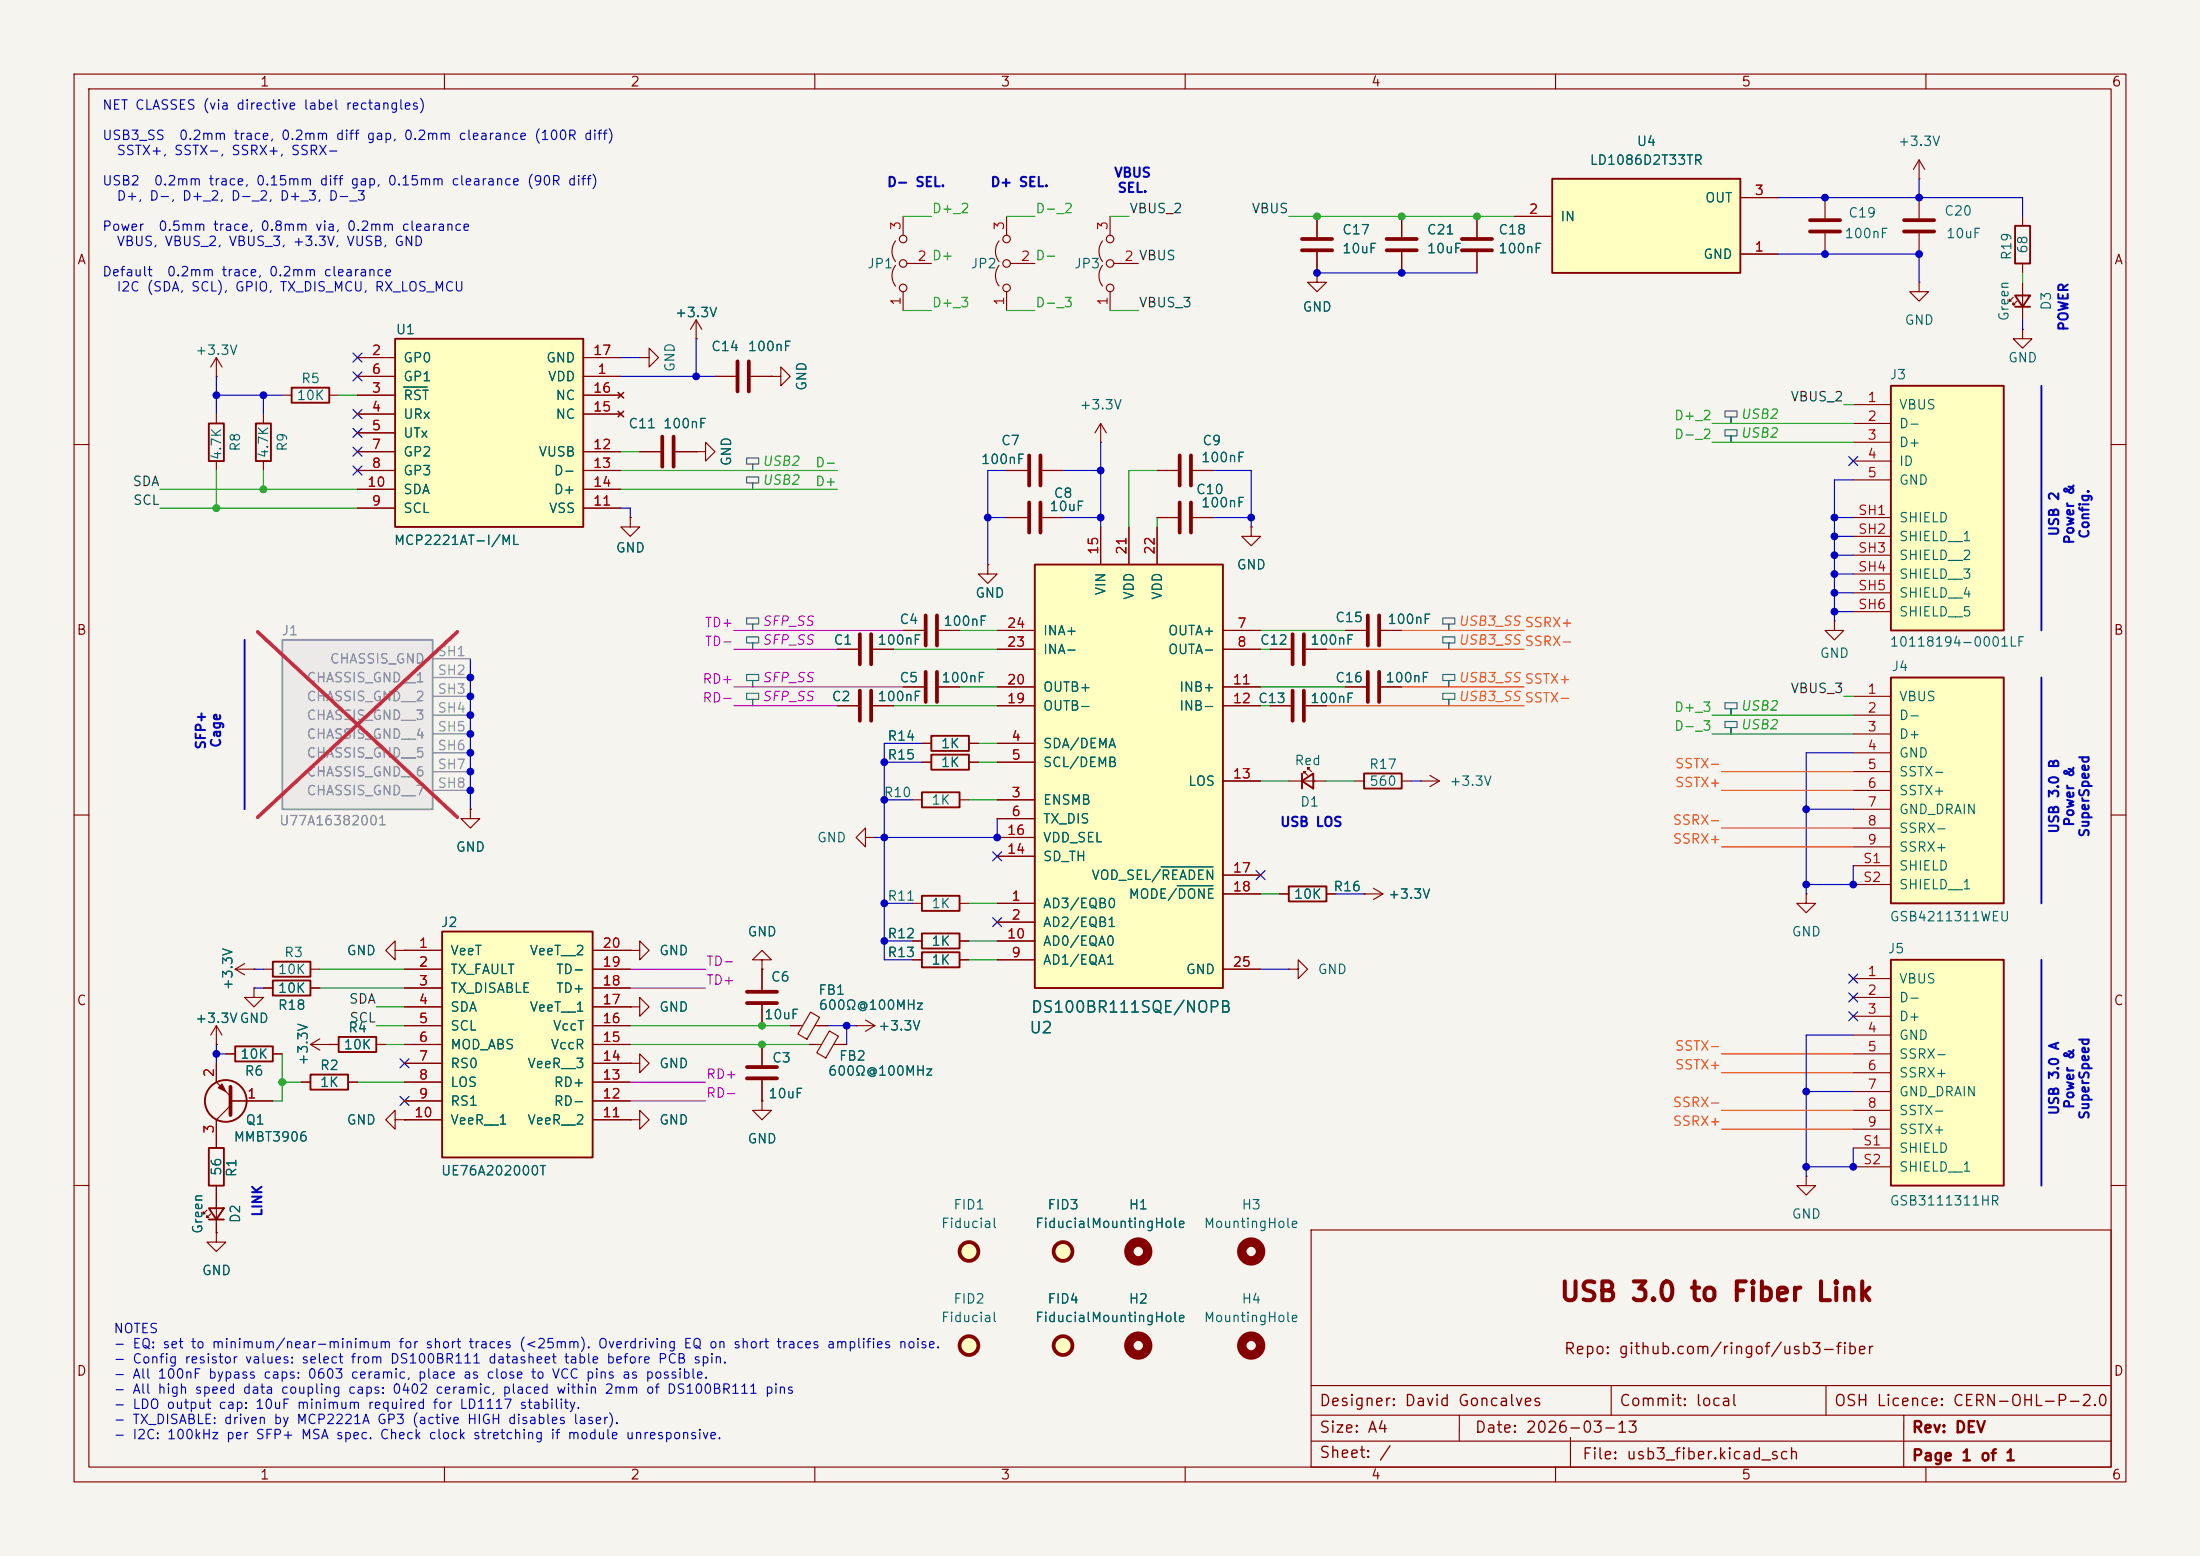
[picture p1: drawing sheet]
<svg xmlns="http://www.w3.org/2000/svg" width="297mm" height="210mm" viewBox="0 0 297 210" stroke-linecap="round" stroke-linejoin="round" font-family="sans-serif">
<path d="M0 0h297v210h-297z" fill="#f5f4ef" stroke="#f5f4ef" stroke-width=".14"/>
<g fill="none" stroke="#840000" stroke-width=".15">
<path d="M10 10h277v190h-277zM12 12h273v186h-273zM60 10v2M110 10v2M160 10v2M210 10v2M260 10v2M10 60h2M133.3 76.2v1.3h1.3l-1.3 1.2-1.2-1.2h1.2M133.3 76.2h.1M135.9 69.9h2.8M140.7 69.9h2.8"/>
<path d="M156.2 69.9h2.8M161 69.9h2.8M285 60h2M113 87.6h2.8M113 95.3h2.8M117.9 87.6h2.7M117.9 95.3h2.7M121.9 92.7h2.8M121.9 85.1h2.8M126.7 92.7h2.8M126.7 85.1h2.8M10 110h2"/>
<path d="M285 110h2M102.9 129.5h1.2l-1.2-1.2-1.3 1.2h1.3v1.3M102.9 130.8h.1M102.9 130.8v2.8M102.9 135.6v2.8M123.2 129.5h1.3M123.2 127h1.3M129.5 129.5h1.3M129.5 127h1.3M243.8 158.8v1.2h1.3l-1.3 1.3-1.2-1.3h1.2M243.8 158.8h.1M10 160h2"/>
<path d="M177 166h108v32h-108zM285 160h2M60 198v2M110 198v2M160 198v2M177 194.5h108M177 191h108M177 187h108M197 191v3.5M210 198v2M212 194v4M217.5 187v4"/>
<path d="M246.5 187v4M257 191v7M260 198v2"/>
</g>
<g fill="#ffffc2" stroke="#ffffc2" stroke-width=".14">
<circle cx="143.5" cy="181.6" r="1.27"/>
<circle cx="143.5" cy="168.9" r="1.27"/>
</g>
<g fill="none" stroke="#840000" stroke-width=".51">
<path d="M138.9 67.8v4.1M140.5 67.8v4.1M159.3 67.8v4.1M160.8 67.8v4.1M116.1 85.6v4.1M116.1 93.2v4.1M117.6 85.6v4.1M117.6 93.2v4.1M125 83.1v4M125 90.7v4M126.5 83.1v4M126.5 90.7v4"/>
<path d="M100.8 133.9h4.1M100.8 135.4h4.1"/>
<circle cx="143.5" cy="168.9" r="1.27"/>
<circle cx="143.5" cy="181.6" r="1.27"/>
</g>
<g fill="none" stroke="#840000" stroke-width="1.3">
<circle cx="153.7" cy="168.9" r="1.27"/>
<circle cx="168.9" cy="181.6" r="1.27"/>
</g>
<path d="M124.5 128.5h5v2.1h-5zM124.5 126h5v2h-5z" fill="none" stroke="#840000" stroke-width=".25"/>
<path d="M255.3 129.5h15.2v30.5h-15.2z" fill="#ffffc2"/>
<path d="M125.7 99.3h5.1v2h-5.1zM124.5 106.9h5v2.1h-5zM125.7 101.9h5.1v2h-5.1zM255.3 129.5h15.2v30.5h-15.2z" fill="none" stroke="#840000" stroke-width=".25"/>
<g fill="none" stroke="#840000" stroke-width=".15">
<path d="M123.2 108h1.3M124.5 100.3h1.2M124.5 102.9h1.2M129.5 108h1.3M130.8 100.3h1.3M130.8 102.9h1.3M250.2 132.1h5.1M250.2 134.6h5.1M250.2 137.2h5.1M250.2 139.7h5.1M250.2 142.2h5.1M250.2 144.8h5.1"/>
<path d="M250.2 147.3h5.1M250.2 149.9h5.1M250.2 152.4h5.1M250.2 154.9h5.1M250.2 157.5h5.1"/>
</g>
<g fill="none" stroke="#840000" stroke-width="1.3">
<circle cx="168.9" cy="168.9" r="1.27"/>
<circle cx="153.7" cy="181.6" r="1.27"/>
</g>
<path d="M139.7 76.2h25.4v57.2h-25.4z" fill="#ffffc2"/>
<path d="M272 39.9h2.1l-1.1 1.5zM272 41.4h2.1M139.7 76.2h25.4v57.2h-25.4z" fill="none" stroke="#840000" stroke-width=".25"/>
<g fill="none" stroke="#840000" stroke-width=".15">
<path d="M273 38.1v5.1M271.8 40.1l-.5 .5v-.2v.2h.2M272.3 40.6l-.5 .5v-.2v.2h.2M273 44.5v1.2h1.3l-1.3 1.3-1.2-1.3h1.2M273 44.5h.1M148.6 71.1v5.1M152.4 71.1v5.1M156.2 71.1v5.1M134.6 85.1h5.1M134.6 87.6h5.1M134.6 92.7h5.1M134.6 95.3h5.1"/>
<path d="M165.1 85.1h5.1M165.1 87.6h5.1M165.1 92.7h5.1M165.1 95.3h5.1M134.6 108h5.1M134.6 100.3h5.1M134.6 102.9h5.1M134.6 110.5h5.1M134.6 115.6h5.1M134.6 113h5.1M165.1 105.4h5.1M165.1 118.1h5.1"/>
<path d="M134.6 129.5h5.1M134.6 127h5.1M134.6 121.9h5.1M134.6 124.5h5.1M165.1 120.7h5.1M165.1 130.8h5.1"/>
</g>
<path d="M156.8 117h7M158.9 119.5h4.9" fill="none" stroke="#006464" stroke-width=".15"/>
<path d="M255.3 52.1h15.2v33h-15.2z" fill="#ffffc2"/>
<path d="M272 30.5h2.1v5.1h-2.1zM39.4 52.3h5v2.1h-5zM255.3 52.1h15.2v33h-15.2zM124.5 120.9h5v2h-5z" fill="none" stroke="#840000" stroke-width=".25"/>
<g fill="none" stroke="#840000" stroke-width=".15">
<path d="M246.4 26.7v2.8M246.4 31.5v2.8M259.1 24.1h.1M259.1 21.6l-.8 1.3M259.1 21.6l.7 1.3M259.1 21.6v2.5M259.1 26.7v2.8M259.1 31.5v2.8M273 29.2v1.3M273 35.6v1.2M29.2 50.8h.1M29.2 48.3l-.8 1.2"/>
<path d="M29.2 48.3l.8 1.2M29.2 48.3v2.5M38.1 53.3h1.3M44.4 53.3h1.3M250.2 54.6h5.1M250.2 57.2h5.1M250.2 59.7h5.1M250.2 62.2h5.1M250.2 64.8h5.1M250.2 69.9h5.1M250.2 72.4h5.1M250.2 74.9h5.1"/>
<path d="M250.2 77.5h5.1M250.2 80h5.1M250.2 82.6h5.1M85.1 128.3h1.3v-1.3l1.2 1.3-1.2 1.2v-1.2M85.1 128.3h.1M112 139.1l1.2 .8-1.7 2.9-1.2-.7zM123.2 121.9h1.3M129.5 121.9h1.3M109.2 141h1.7M112.5 141h1.8"/>
</g>
<path d="M244.3 29.7h4.1M244.3 31.2h4.1M257 29.7h4.1M257 31.2h4.1" fill="none" stroke="#840000" stroke-width=".51"/>
<path d="M53.3 45.7h25.4v25.4h-25.4z" fill="#ffffc2"/>
<g fill="none" stroke="#840000" stroke-width=".25">
<path d="M28.2 57.2h2v5h-2zM34.5 57.2h2.1v5h-2.1zM53.3 45.7h25.4v25.4h-25.4zM28.2 154.9h2v5.1h-2z"/>
<circle cx="30.5" cy="148.6" r="2.82"/>
</g>
<g fill="none" stroke="#840000" stroke-width=".15">
<path d="M29.2 55.9v1.3M35.6 55.9v1.3M48.3 50.8h5M48.3 48.3h5M48.3 53.3h5M48.3 55.9h5M48.3 58.4h5M78.7 50.8h5.1M78.7 48.3h5.1M78.7 53.3h5.1M78.7 55.9h5.1M83.4 55.5l.8 .8"/>
<path d="M83.4 53l.8 .7M84.2 55.5l-.8 .8M84.2 53l-.8 .7M29.2 62.2v1.3M35.6 62.2v1.3M48.3 61h5M48.3 63.5h5M48.3 68.6h5M48.3 66h5M78.7 61h5.1M78.7 63.5h5.1M78.7 68.6h5.1"/>
<path d="M78.7 66h5.1M85.1 69.9v1.2h1.3l-1.3 1.3-1.3-1.3h1.3M85.1 69.9h.1M168.9 71.1v1.3h1.3l-1.3 1.3-1.3-1.3h1.3M168.9 71.1h.1M85.1 135.9h1.3v-1.3l1.2 1.3-1.2 1.3v-1.3M85.1 135.9h.1M29.2 143.5v2.6l1.9 1.9M31.1 149.2l-1.9 1.9v3.8M31.1 148.6h5.7M53.3 151.1v-1.2l-1.2 1.2 1.2 1.3v-1.3h1.3M54.6 151.1h.1"/>
<path d="M102.9 148.6v1.3h1.2l-1.2 1.2-1.3-1.2h1.3M102.9 148.6h.1M102.9 141v2.8M102.9 145.8v2.8M29.2 160v1.3"/>
</g>
<path d="M54.5 52.2h3.2" fill="none" stroke="#006464" stroke-width=".15"/>
<g fill="#ffffc2" stroke="#ffffc2" stroke-width=".14">
<circle cx="130.8" cy="181.6" r="1.27"/>
<circle cx="130.8" cy="168.9" r="1.27"/>
</g>
<g fill="none" stroke="#840000" stroke-width=".51">
<path d="M31.1 146.7v3.8M100.8 145.5h4.1M100.8 144h4.1"/>
<circle cx="130.8" cy="168.9" r="1.27"/>
<circle cx="130.8" cy="181.6" r="1.27"/>
</g>
<path d="M29.5 146.8l.5-.5 .5 1z" fill="#840000" stroke="#840000" stroke-width=".15"/>
<path d="M59.7 125.7h20.3v30.5h-20.3z" fill="#ffffc2"/>
<path d="M59.7 125.7h20.3v30.5h-20.3zM28.2 163.1h2l-1 1.5zM28.2 164.6h2" fill="none" stroke="#840000" stroke-width=".25"/>
<g fill="none" stroke="#840000" stroke-width=".15">
<path d="M134.9 35.8a2.26 2.26 0 0 0 0 2.8M134.9 32.5a2.26 2.26 0 0 0 0 2.8M135.9 29.2v2.6M135.9 39.4v2.5M136.4 35.6h3.3M177.8 36.8v1.3h1.3l-1.3 1.3-1.3-1.3h1.3M177.8 36.8h.1M177.8 29.2v2.8M177.8 34v2.8M189.2 29.2v2.8M189.2 34v2.8M54.6 128.3h5.1"/>
<path d="M54.6 130.8h5.1M54.6 133.4h5.1M54.6 135.9h5.1M54.6 138.4h5.1M80 128.3h5.1M80 130.8h5.1M80 133.4h5.1M80 135.9h5.1M80 138.4h5.1M54.6 141h5.1M54.6 143.5h5.1M54.6 146.1h5.1"/>
<path d="M54.6 148.6h5.1M54.6 151.1h5.1M80 141h5.1M80 143.5h5.1M80 146.1h5.1M80 148.6h5.1M80 151.1h5.1M85.1 151.1h1.3v-1.2l1.2 1.2-1.2 1.3v-1.3M85.1 151.1h.1M85.1 143.5h1.3v-1.3l1.2 1.3-1.2 1.3v-1.3M85.1 143.5h.1M27.9 163.3l-.5 .5v-.2v.2h.3"/>
<path d="M28.4 163.8l-.5 .5v-.2v.2h.3M29.2 166.4v1.2h1.3l-1.3 1.3-1.3-1.3h1.3M29.2 166.4h.1M29.2 161.3v5.1"/>
<circle cx="135.9" cy="32.3" r=".51"/>
<circle cx="135.9" cy="38.9" r=".51"/>
<circle cx="135.9" cy="35.6" r=".51"/>
</g>
<path d="M175.8 32.3h4M175.8 33.8h4M187.2 32.3h4.1M187.2 33.8h4.1" fill="none" stroke="#840000" stroke-width=".51"/>
<path d="M38.1 86.4h20.3v22.8h-20.3z" fill="#ebeae8"/>
<path d="M38.1 86.4h20.3v22.8h-20.3z" fill="none" stroke="#9c9b98" stroke-width=".25"/>
<path d="M58.4 88.9h5.1M58.4 91.4h5.1M58.4 94h5.1M58.4 96.5h5.1M58.4 99.1h5.1M58.4 101.6h5.1M58.4 104.1h5.1M58.4 106.7h5.1" fill="none" stroke="#9c9b98" stroke-width=".15"/>
<path d="M34.8 85.3l26.9 25M61.7 85.3l-26.9 25" fill="none" stroke="#e12e31" stroke-width=".46"/>
<g fill="none" stroke="#840000" stroke-width=".15">
<path d="M120.9 35.8a2.26 2.26 0 0 0 0 2.8M120.9 32.5a2.26 2.26 0 0 0 0 2.8M121.9 29.2v2.6M121.9 39.4v2.5M122.4 35.6h3.3M148.8 35.8a2.26 2.26 0 0 0 0 2.8M148.8 32.5a2.26 2.26 0 0 0 0 2.8M149.9 29.2v2.6M149.9 39.4v2.5M150.4 35.6h3.3M259.1 38.1v1.3h1.2l-1.2 1.2-1.3-1.2h1.3M259.1 38.1h.1"/>
<path d="M148.6 59.7h.1M148.6 57.2l-.8 1.2M148.6 57.2l.8 1.2M148.6 57.2v2.5M135.9 63.5h2.8M140.7 63.5h2.8M156.2 63.5h2.8M161 63.5h2.8M171.4 95.3h2.8M171.4 87.6h2.8M176.3 95.3h2.8M176.3 87.6h2.8"/>
<path d="M181.6 85.1h2.8M181.6 92.7h2.8M186.4 85.1h2.8M186.4 92.7h2.8M63.5 109.2v1.3h1.3l-1.3 1.3-1.3-1.3h1.3M63.5 109.2h.1M116.8 113v-1.2l-1.2 1.2 1.2 1.3v-1.3h1.3M118.1 113h.1M174 105.4h5.1M176 104.4v-.3h.3h-.3l.5 .5M176.5 103.9v-.3h.3h-.3l.5 .5M182.9 105.4h1.2"/>
<path d="M185.4 119.9l1.3 .8M189.2 105.4h1.3M191.8 105.4h.1M191.8 105.4h2.5M193 104.6l1.3 .8M194.3 105.4l-1.3 .8M29.2 138.4l-.8 1.3M29.2 138.4l.8 1.3M29.2 138.4v2.6M31.7 130.8l1.3 .8M31.7 130.8h2.6M33 130l-1.3 .8"/>
<path d="M34.3 133.4v1.2h1.3l-1.3 1.3-1.3-1.3h1.3M34.3 133.4h.1M34.3 130.8h.1M35.6 130.8h1.2M35.6 133.4h1.2M41.9 130.8h1.3M41.9 133.4h1.3M53.3 128.3v-1.3l-1.2 1.3 1.2 1.2v-1.2h1.3M54.6 128.3h.1M172.7 120.7h1.3M174 130.8h1.3v-1.3l1.2 1.3-1.2 1.3v-1.3M174 130.8h.1"/>
<path d="M179.1 120.7h1.2M184.1 120.7h.1M184.1 120.7h2.6M186.7 120.7l-1.3 .7M243.8 120.7v1.2h1.3l-1.3 1.3-1.2-1.3h1.2M243.8 120.7h.1M29.2 141h.1M30.5 142.2h1.2M36.8 142.2h1.3M40.6 146.1h1.3M41.9 141l1.3 .7M41.9 141h3.8"/>
<path d="M43.2 140.2l-1.3 .8M44.4 141h.1M47 146.1h1.3M50.8 141h1.3"/>
<circle cx="121.9" cy="38.9" r=".51"/>
<circle cx="121.9" cy="32.3" r=".51"/>
<circle cx="121.9" cy="35.6" r=".51"/>
<circle cx="149.9" cy="32.3" r=".51"/>
<circle cx="149.9" cy="38.9" r=".51"/>
<circle cx="149.9" cy="35.6" r=".51"/>
</g>
<path d="M138.9 61.5v4M140.5 61.5v4M159.3 61.5v4M160.8 61.5v4M174.5 85.6v4.1M174.5 93.2v4.1M176 85.6v4.1M176 93.2v4.1M184.7 83.1v4M184.7 90.7v4M186.2 83.1v4M186.2 90.7v4" fill="none" stroke="#840000" stroke-width=".51"/>
<path d="M174 119.6h5.1v2.1h-5.1zM175.8 105.4l1.5-1v2zM175.8 104.4v2M184.1 104.4h5.1v2h-5.1zM36.8 132.3h5.1v2.1h-5.1zM36.8 129.8h5.1v2h-5.1zM45.7 140h5.1v2h-5.1zM31.7 141.2h5.1v2.1h-5.1zM41.9 145h5.1v2.1h-5.1z" fill="none" stroke="#840000" stroke-width=".25"/>
<path d="M255.3 91.4h15.2v30.5h-15.2z" fill="#ffffc2"/>
<path d="M255.3 91.4h15.2v30.5h-15.2z" fill="none" stroke="#840000" stroke-width=".25"/>
<g fill="none" stroke="#840000" stroke-width=".15">
<path d="M199.4 29.2v2.8M199.4 34v2.8M86.4 48.3h1.2v-1.3l1.3 1.3-1.3 1.2v-1.2M86.4 48.3h.1M94 45.7h.1M94 43.2l-.8 1.3M94 43.2l.7 1.3M94 43.2v2.5M96.5 50.8h2.8M101.3 50.8h2.8M86.4 61h2.8M91.2 61h2.8"/>
<path d="M94 61h1.2v-1.3l1.3 1.3-1.3 1.2v-1.2M94 61h.1M247.6 83.8v1.3h1.3l-1.3 1.3-1.2-1.3h1.2M247.6 83.8h.1M250.2 94h5.1M250.2 96.5h5.1M250.2 99.1h5.1M250.2 101.6h5.1M250.2 104.1h5.1M250.2 106.7h5.1M250.2 109.2h5.1M250.2 111.8h5.1"/>
<path d="M250.2 114.3h5.1M250.2 116.8h5.1M250.2 119.4h5.1M106.7 138.4h1.6M109.4 136.6l1.2 .7-1.7 3-1.2-.8zM110 138.4h1.8M115.6 138.4h.1M115.6 138.4h2.5M116.8 137.7l1.3 .7M118.1 138.4l-1.3 .8"/>
</g>
<path d="M197.4 32.3h4M197.4 33.8h4M89.4 58.9v4.1M90.9 58.9v4.1M99.6 48.8v4M101.1 48.8v4" fill="none" stroke="#840000" stroke-width=".51"/>
<path d="M209.5 24.1h25.4v12.7h-25.4z" fill="#ffffc2"/>
<path d="M209.5 24.1h25.4v12.7h-25.4z" fill="none" stroke="#840000" stroke-width=".25"/>
<g fill="none" stroke="#840000" stroke-width=".15">
<path d="M177.8 36.8h.1M177.8 29.2v2.8M177.8 34v2.8M189.2 29.2v2.8M189.2 34v2.8M199.4 29.2v2.8M199.4 34v2.8M204.5 29.2h5M234.9 34.3h5.1M234.9 26.7h5.1M48.3 50.8h5M48.3 48.3h5"/>
<path d="M48.3 53.3h5M48.3 55.9h5M48.3 58.4h5M78.7 50.8h5.1M78.7 48.3h5.1M78.7 53.3h5.1M78.7 55.9h5.1M83.4 55.5l.8 .8M83.4 53l.8 .7M84.2 55.5l-.8 .8M84.2 53l-.8 .7M94 45.7h.1"/>
<path d="M96.5 50.8h2.8M101.3 50.8h2.8M104.1 50.8h1.3v-1.3l1.3 1.3-1.3 1.3v-1.3M104.1 50.8h.1M48.3 61h5M48.3 63.5h5M48.3 68.6h5M48.3 66h5M78.7 61h5.1M78.7 63.5h5.1M78.7 68.6h5.1M78.7 66h5.1"/>
<path d="M85.1 69.9h.1M86.4 61h2.8M91.2 61h2.8M94 61h.1M133.3 76.2h.1M135.9 63.5h2.8M135.9 69.9h2.8M140.7 63.5h2.8M140.7 69.9h2.8M148.6 71.1v5.1M152.4 71.1v5.1M156.2 63.5h2.8"/>
<path d="M156.2 69.9h2.8M156.2 71.1v5.1M161 63.5h2.8M161 69.9h2.8M168.9 71.1h.1M113 95.3h2.8M113 87.6h2.8M117.9 95.3h2.7M117.9 87.6h2.7M121.9 85.1h2.8M121.9 92.7h2.8M126.7 85.1h2.8"/>
<path d="M126.7 92.7h2.8M134.6 95.3h5.1M134.6 85.1h5.1M134.6 92.7h5.1M134.6 87.6h5.1M165.1 95.3h5.1M165.1 85.1h5.1M165.1 92.7h5.1M165.1 87.6h5.1M171.4 95.3h2.8M171.4 87.6h2.8M176.3 95.3h2.8"/>
<path d="M176.3 87.6h2.8M181.6 85.1h2.8M181.6 92.7h2.8M186.4 85.1h2.8M186.4 92.7h2.8M63.5 109.2h.1M124.5 102.9h1.2M124.5 100.3h1.2M130.8 102.9h1.3M130.8 100.3h1.3M134.6 102.9h5.1M134.6 100.3h5.1"/>
<path d="M134.6 108h5.1M134.6 110.5h5.1M134.6 115.6h5.1M134.6 113h5.1M165.1 105.4h5.1M165.1 118.1h5.1M34.3 130.8h.1M34.3 133.4h.1M35.6 133.4h1.2M41.9 133.4h1.3M54.6 128.3h.1M54.6 133.4h5.1"/>
<path d="M54.6 138.4h5.1M54.6 128.3h5.1M54.6 130.8h5.1M54.6 135.9h5.1M80 133.4h5.1M80 138.4h5.1M80 128.3h5.1M80 130.8h5.1M80 135.9h5.1M85.1 128.3h.1M85.1 135.9h.1M102.9 130.8h.1"/>
<path d="M102.9 130.8v2.8M102.9 135.6v2.8M106.7 138.4h1.2M110.5 138.4h1.3M115.6 138.4h.1M123.2 127h1.3M123.2 129.5h1.3M129.5 127h1.3M129.5 129.5h1.3M134.6 127h5.1M134.6 129.5h5.1M134.6 121.9h5.1"/>
<path d="M134.6 124.5h5.1M165.1 130.8h5.1M165.1 120.7h5.1M172.7 120.7h1.3M179.1 120.7h1.2M184.1 120.7h.1M29.2 141h.1M29.2 143.5v2.6M29.2 151.1v3.8M30.5 142.2h1.2M31.1 148.6h5.7M36.8 142.2h1.3"/>
<path d="M40.6 146.1h1.3M44.4 141h.1M44.4 141h1.3M47 146.1h1.3M50.8 141h1.3M54.6 151.1h.1M54.6 146.1h5.1M54.6 141h5.1M54.6 148.6h5.1M54.6 143.5h5.1M54.6 151.1h5.1M80 146.1h5.1"/>
<path d="M80 141h5.1M80 148.6h5.1M80 143.5h5.1M80 151.1h5.1M85.1 151.1h.1M85.1 143.5h.1M102.9 148.6h.1M102.9 141v2.8M102.9 145.8v2.8M109.2 141h1.3M113 141h1.3M29.2 166.4h.1"/>
<path d="M29.2 160v3.1M29.2 164.6v1.8"/>
</g>
<g fill="none" stroke="#484848" stroke-width=".15">
<path d="M232.9 58h1.6v.8h-.8v.9v-.9h-.8zM232.9 55.5h1.6v.8h-.8v.9v-.9h-.8zM100.8 64.4h1.6v.8h-.8v.8v-.8h-.8zM100.8 61.8h1.6v.8h-.8v.9v-.9h-.8zM100.8 93.6h1.6v.8h-.8v.9v-.9h-.8zM100.8 86h1.6v.8h-.8v.8v-.8h-.8zM100.8 83.4h1.6v.8h-.8v.9v-.9h-.8zM100.8 91h1.6v.8h-.8v.9v-.9h-.8zM194.8 83.4h1.6v.8h-.8v.9v-.9h-.8zM194.8 93.6h1.6v.8h-.8v.9v-.9h-.8zM194.8 91h1.6v.8h-.8v.9v-.9h-.8zM194.8 86h1.6v.8h-.8v.8v-.8h-.8z"/>
<path d="M232.9 94.8h1.6v.9h-.8v.8v-.8h-.8zM232.9 97.4h1.6v.8h-.8v.9v-.9h-.8z"/>
</g>
<path d="M275.6 52.1v33M33 86.4v22.8M275.6 91.4v30.5M275.6 129.5v30.5" fill="none" stroke="#0000c2" stroke-width=".25"/>
<g fill="none" stroke="#0000c8" stroke-width=".15">
<path d="M177.8 36.8h21.6M240 34.3h19.1v3.8M240 26.7h33v2.5M259.1 24.1v2.6M29.2 50.8v5.1M29.2 53.3h8.9M35.6 53.3v2.6M83.8 50.8h12.7M83.8 48.3h2.6M94 45.7v5.1M148.6 59.7v11.4M273 43.2v1.3"/>
<path d="M83.8 68.6h1.3v1.3M133.3 69.9h2.6M135.9 63.5h-2.6v12.7M143.5 69.9h5.1M143.5 63.5h5.1M163.8 69.9h5.1M163.8 63.5h5.1v7.6M247.6 74.9h2.6M247.6 69.9h2.6M247.6 72.4h2.6M247.6 77.5h2.6M250.2 64.8h-2.6v19"/>
<path d="M63.5 88.9v20.3M247.6 80h2.6M247.6 82.6h2.6M119.4 108h3.8M119.4 102.9h5.1M124.5 100.3h-5.1v29.2h3.8M134.6 110.5v2.5h-16.5M190.5 105.4h1.3M243.8 109.2h6.4M250.2 101.6h-6.4v19.1M250.2 116.8v2.6h-6.4M34.3 133.4h1.3"/>
<path d="M34.3 130.8h1.3M111.8 138.4h3.8M114.3 138.4v2.6M119.4 121.9h3.8M119.4 127h3.8M170.2 130.8h3.8M180.3 120.7h3.8M250.2 139.7h-6.4v19.1M29.2 141v2.5M29.2 142.2h1.3M243.8 147.3h6.4M250.2 154.9v2.6h-6.4"/>
</g>
<path d="M121.9 29.2h3.8M135.9 29.2h3.8M121.9 41.9h3.8M135.9 41.9h3.8M231.1 57.2h19.1M231.1 59.7h19.1M83.8 63.5h29.2M83.8 66h29.2M231.1 99.1h19.1M231.1 96.5h19.1" fill="none" stroke="#00a000" stroke-width=".15"/>
<g fill="none" stroke="#009600" stroke-width=".15">
<path d="M149.9 29.2h2.5M174 29.2h30.5M273 36.8v1.3M45.7 53.3h2.6M149.9 41.9h3.8M248.9 54.6h1.3M21.6 68.6h26.7M21.6 66h26.7M29.2 63.5v5.1M35.6 63.5v2.5M83.8 61h2.6M156.2 63.5h-3.8v7.6"/>
<path d="M156.2 69.9v1.2M120.6 87.6h14M120.6 95.3h14M129.5 92.7h5.1M129.5 85.1h5.1M170.2 92.7h11.4M170.2 87.6h1.2M170.2 85.1h11.4M170.2 95.3h1.2M248.9 94h1.3M130.8 108h3.8M132.1 102.9h2.5"/>
<path d="M132.1 100.3h2.5M170.2 105.4h3.8M179.1 105.4h3.8M43.2 133.4h11.4M43.2 130.8h11.4M50.8 135.9h3.8M50.8 138.4h3.8M85.1 138.4h21.6M130.8 129.5h3.8M130.8 121.9h3.8M130.8 127h3.8M170.2 120.7h2.5"/>
<path d="M38.1 142.2v6.4h-1.3M38.1 146.1h2.5M48.3 146.1h6.3M52.1 141h2.5M85.1 141h24.1"/>
</g>
<path d="M99.1 95.3h13.9M99.1 92.7h22.8M99.1 85.1h22.8M99.1 87.6h13.9M85.1 133.4h10.1M85.1 130.8h10.1M85.1 148.6h10.1M85.1 146.1h10.1" fill="none" stroke="#c800c8" stroke-width=".15"/>
<path d="M179.1 95.3h26.6M179.1 87.6h26.6M189.2 92.7h16.5M189.2 85.1h16.5M232.4 114.3h17.8M232.4 111.8h17.8M232.4 106.7h17.8M232.4 104.1h17.8M232.4 142.2h17.8M232.4 152.4h17.8M232.4 144.8h17.8M232.4 149.9h17.8" fill="none" stroke="#ff5000" stroke-width=".15"/>
<g fill="none" stroke="#000084" stroke-width=".15">
<path d="M47.7 55.3l1.2 1.2M47.7 47.7l1.2 1.2M47.7 50.2l1.2 1.2M47.7 57.8l1.2 1.2M48.9 55.3l-1.2 1.2M48.9 47.7l-1.2 1.2M48.9 50.2l-1.2 1.2M48.9 57.8l-1.2 1.2M47.7 60.4l1.2 1.2M47.7 62.9l1.2 1.2M48.9 60.4l-1.2 1.2M48.9 62.9l-1.2 1.2"/>
<path d="M249.6 61.6l1.2 1.2M250.8 61.6l-1.2 1.2M134 115l1.2 1.2M135.2 115l-1.2 1.2M169.6 117.5l1.2 1.2M170.8 117.5l-1.2 1.2M134 123.9l1.2 1.2M135.2 123.9l-1.2 1.2M249.6 134l1.2 1.2M249.6 136.6l1.2 1.2M249.6 131.5l1.2 1.2M250.8 134l-1.2 1.2"/>
<path d="M250.8 136.6l-1.2 1.2M250.8 131.5l-1.2 1.2M54 148l1.2 1.2M54 142.9l1.2 1.2M55.2 148l-1.2 1.2M55.2 142.9l-1.2 1.2"/>
</g>
<path d="M58.4 88.9h5.1M58.4 91.4h5.1M58.4 94h5.1M58.4 96.5h5.1M58.4 99.1h5.1M58.4 101.6h5.1M58.4 104.1h5.1M58.4 106.7h5.1" fill="none" stroke="#9c9b98" stroke-width=".15"/>
<path d="M34.8 85.3l26.9 25M61.7 85.3l-26.9 25" fill="none" stroke="#e12e31" stroke-width=".46"/>
<path d="M54.5 52.2h3.2M156.8 117h7M158.9 119.5h4.9" fill="none" stroke="#006464" stroke-width=".15"/>
<g fill="#0000c8" stroke="#0000c8" stroke-width=".14">
<circle cx="63.5" cy="106.7" r=".46"/>
<circle cx="29.2" cy="142.2" r=".46"/>
<circle cx="94" cy="50.8" r=".46"/>
<circle cx="114.3" cy="138.4" r=".46"/>
<circle cx="119.4" cy="113" r=".46"/>
<circle cx="119.4" cy="108" r=".46"/>
<circle cx="119.4" cy="102.9" r=".46"/>
<circle cx="119.4" cy="121.9" r=".46"/>
<circle cx="119.4" cy="127" r=".46"/>
<circle cx="134.6" cy="113" r=".46"/>
<circle cx="63.5" cy="91.4" r=".46"/>
<circle cx="63.5" cy="96.5" r=".46"/>
<circle cx="63.5" cy="94" r=".46"/>
<circle cx="63.5" cy="101.6" r=".46"/>
<circle cx="63.5" cy="99.1" r=".46"/>
<circle cx="63.5" cy="104.1" r=".46"/>
<circle cx="29.2" cy="53.3" r=".46"/>
<circle cx="35.6" cy="53.3" r=".46"/>
<circle cx="189.2" cy="36.8" r=".46"/>
<circle cx="177.8" cy="36.8" r=".46"/>
<circle cx="250.2" cy="157.5" r=".46"/>
<circle cx="243.8" cy="147.3" r=".46"/>
<circle cx="243.8" cy="157.5" r=".46"/>
<circle cx="148.6" cy="63.5" r=".46"/>
<circle cx="148.6" cy="69.9" r=".46"/>
<circle cx="168.9" cy="69.9" r=".46"/>
<circle cx="133.3" cy="69.9" r=".46"/>
<circle cx="247.6" cy="69.9" r=".46"/>
<circle cx="259.1" cy="26.7" r=".46"/>
<circle cx="259.1" cy="34.3" r=".46"/>
<circle cx="246.4" cy="34.3" r=".46"/>
<circle cx="246.4" cy="26.7" r=".46"/>
<circle cx="247.6" cy="80" r=".46"/>
<circle cx="247.6" cy="74.9" r=".46"/>
<circle cx="247.6" cy="77.5" r=".46"/>
<circle cx="247.6" cy="72.4" r=".46"/>
<circle cx="247.6" cy="82.6" r=".46"/>
<circle cx="250.2" cy="119.4" r=".46"/>
<circle cx="243.8" cy="119.4" r=".46"/>
<circle cx="243.8" cy="109.2" r=".46"/>
</g>
<g fill="#009600" stroke="#009600" stroke-width=".14">
<circle cx="38.1" cy="146.1" r=".46"/>
<circle cx="102.9" cy="138.4" r=".46"/>
<circle cx="29.2" cy="68.6" r=".46"/>
<circle cx="35.6" cy="66" r=".46"/>
<circle cx="102.9" cy="141" r=".46"/>
<circle cx="189.2" cy="29.2" r=".46"/>
<circle cx="177.8" cy="29.2" r=".46"/>
<circle cx="199.4" cy="29.2" r=".46"/>
</g>
<text font-size="2.5" fill="#840000" x="210.4" y="176.3">USB 3.0 to Fiber Link</text>
<g font-size="1.5" fill="#006464">
<text x="139.1" y="137.1">DS100BR111SQE/NOPB</text>
<text x="138.9" y="139.8">U2</text>
</g>
<g font-size="1.5" fill="#840000">
<text x="211" y="183.2">Repo: github.com/ringof/usb3-fiber</text>
<text x="178" y="190.2">Designer: David Goncalves</text>
<text x="218.5" y="190.2">Commit: local</text>
<text x="247.5" y="190.2">OSH Licence: CERN-OHL-P-2.0</text>
<text x="178" y="193.8">Size: A4</text>
<text x="178" y="197.2">Sheet: /</text>
<text x="199" y="193.8">Date: 2026-03-13</text>
<text x="213.5" y="197.4">File: usb3_fiber.kicad_sch</text>
<text x="258" y="193.8">Rev: DEV</text>
<text x="258" y="197.6">Page 1 of 1</text>
</g>
<g font-size="1.3" fill="#840000">
<text x="35" y="12">1</text>
<text x="85" y="12">2</text>
<text x="135" y="12">3</text>
<text x="185" y="12">4</text>
<text x="235" y="12">5</text>
<text x="285" y="12">6</text>
<text x="10.3" y="36">A</text>
<text x="285.3" y="36">A</text>
<text x="10.3" y="86">B</text>
<text x="285.3" y="86">B</text>
<text x="10.3" y="136">C</text>
<text x="285.3" y="136">C</text>
<text x="10.3" y="186">D</text>
<text x="285.3" y="186">D</text>
<text x="35" y="200">1</text>
<text x="85" y="200">2</text>
<text x="135" y="200">3</text>
<text x="185" y="200">4</text>
<text x="235" y="200">5</text>
<text x="285" y="200">6</text>
</g>
<g font-size="1.3" fill="#0000c2">
<text x="13.7" y="15.1">NET CLASSES (via directive label rectangles)</text>
<text x="13.7" y="19.2">USB3_SS</text>
<text x="15.7" y="21.3">SSTX+, SSTX-, SSRX+, SSRX-</text>
<text x="24.1" y="19.2">0.2mm trace, 0.2mm diff gap, 0.2mm clearance (100R diff)</text>
<text x="13.7" y="25.3">USB2</text>
<text x="15.7" y="27.4">D+, D-, D+_2, D-_2, D+_3, D-_3</text>
<text x="20.7" y="25.3">0.2mm trace, 0.15mm diff gap, 0.15mm clearance (90R diff)</text>
<text x="119.7" y="25.5">D- SEL.</text>
<text x="133.6" y="25.5">D+ SEL.</text>
<text x="150.3" y="24.3">VBUS</text>
<text x="150.8" y="26.3">SEL.</text>
<text x="13.7" y="31.5">Power</text>
<text x="15.7" y="33.5">VBUS, VBUS_2, VBUS_3, +3.3V, VUSB, GND</text>
<text x="21.3" y="31.5">0.5mm trace, 0.8mm via, 0.2mm clearance</text>
<text x="13.7" y="37.6">Default</text>
<text x="15.7" y="39.7">I2C (SDA, SCL), GPIO, TX_DIS_MCU, RX_LOS_MCU</text>
<text x="22.4" y="37.6">0.2mm trace, 0.2mm clearance</text>
<text x="279.5" y="44.8" transform="rotate(-90 279.5 44.8)">POWER</text>
<text x="278.3" y="72.5" transform="rotate(-90 278.3 72.5)">USB 2</text>
<text x="280.3" y="73.6" transform="rotate(-90 280.3 73.6)">Power &amp;</text>
<text x="282.3" y="72.8" transform="rotate(-90 282.3 72.8)">Config.</text>
<text x="28.1" y="101.2" transform="rotate(-90 28.1 101.2)">SFP+</text>
<text x="30.1" y="101" transform="rotate(-90 30.1 101)">Cage</text>
<text x="172.7" y="111.9">USB LOS</text>
<text x="278.3" y="112.6" transform="rotate(-90 278.3 112.6)">USB 3.0 B</text>
<text x="280.3" y="111.7" transform="rotate(-90 280.3 111.7)">Power &amp;</text>
<text x="282.3" y="113.1" transform="rotate(-90 282.3 113.1)">SuperSpeed</text>
<text x="280.3" y="149.8" transform="rotate(-90 280.3 149.8)">Power &amp;</text>
<text x="278.3" y="150.6" transform="rotate(-90 278.3 150.6)">USB 3.0 A</text>
<text x="282.3" y="151.2" transform="rotate(-90 282.3 151.2)">SuperSpeed</text>
<text x="35.7" y="164.3" transform="rotate(-90 35.7 164.3)">LINK</text>
<text x="15.2" y="180.3">NOTES</text>
<text x="15.2" y="182.3">- EQ: set to minimum/near-minimum for short traces (&lt;25mm). Overdriving EQ on short traces amplifies noise.</text>
<text x="15.2" y="184.3">- Config resistor values: select from DS100BR111 datasheet table before PCB spin.</text>
<text x="15.2" y="186.4">- All 100nF bypass caps: 0603 ceramic, place as close to VCC pins as possible.</text>
<text x="15.2" y="188.4">- All high speed data coupling caps: 0402 ceramic, placed within 2mm of DS100BR111 pins</text>
<text x="15.2" y="190.5">- LDO output cap: 10uF minimum required for LD1117 stability.</text>
<text x="15.2" y="192.5">- TX_DISABLE: driven by MCP2221A GP3 (active HIGH disables laser).</text>
<text x="15.2" y="194.6">- I2C: 100kHz per SFP+ MSA spec. Check clock stretching if module unresponsive.</text>
</g>
<g font-size="1.3" fill="#006464">
<text x="214.5" y="22.6">LD1086D2T33TR</text>
<text x="220.9" y="20">U4</text>
<text x="256.1" y="20">+3.3V</text>
<text x="230.1" y="27.6">OUT</text>
<text x="249.4" y="29.7">C19</text>
<text x="262.4" y="29.4">C20</text>
<text x="181.1" y="32">C17</text>
<text x="181.1" y="34.5">10uF</text>
<text x="192.5" y="32">C21</text>
<text x="192.5" y="34.5">10uF</text>
<text x="202.2" y="34.5">100nF</text>
<text x="202.2" y="32">C18</text>
<text x="210.6" y="30.2">IN</text>
<text x="229.9" y="35.3">GND</text>
<text x="248.9" y="32.5">100nF</text>
<text x="262.6" y="32.5">10uF</text>
<text x="271.8" y="35.2" transform="rotate(-90 271.8 35.2)">R19</text>
<text x="274" y="34.3" transform="rotate(-90 274 34.3)">68</text>
<text x="117" y="36.5">JP1</text>
<text x="131" y="36.5">JP2</text>
<text x="144.9" y="36.5">JP3</text>
<text x="277.2" y="42" transform="rotate(-90 277.2 42)">D3</text>
<text x="53.3" y="45.4">U1</text>
<text x="91" y="43.1">+3.3V</text>
<text x="95.9" y="47.7">C14</text>
<text x="100.9" y="47.7">100nF</text>
<text x="175.8" y="42.4">GND</text>
<text x="257" y="44.2">GND</text>
<text x="271.5" y="43.4" transform="rotate(-90 271.5 43.4)">Green</text>
<text x="26.3" y="48.2">+3.3V</text>
<text x="40.6" y="52">R5</text>
<text x="54.4" y="49.2">GP0</text>
<text x="54.4" y="51.8">GP1</text>
<text x="73.7" y="49.2">GND</text>
<text x="73.9" y="51.8">VDD</text>
<text x="91.4" y="50.3" transform="rotate(-90 91.4 50.3)">GND</text>
<text x="109.2" y="52.8" transform="rotate(-90 109.2 52.8)">GND</text>
<text x="255" y="51.5">J3</text>
<text x="271" y="49.2">GND</text>
<text x="40" y="54.3">10K</text>
<text x="54.4" y="54.3">RST</text>
<text x="54.4" y="56.9">URx</text>
<text x="54.4" y="59.4">UTx</text>
<text x="74.9" y="56.9">NC</text>
<text x="74.9" y="54.3">NC</text>
<text x="84.7" y="58.1">C11</text>
<text x="89.4" y="58.1">100nF</text>
<text x="145.6" y="55.6">+3.3V</text>
<text x="256.3" y="55.6">VBUS</text>
<text x="256.3" y="58.1">D-</text>
<text x="30.2" y="62.2" transform="rotate(-90 30.2 62.2)">4.7K</text>
<text x="32.7" y="61" transform="rotate(-90 32.7 61)">R8</text>
<text x="36.5" y="61.9" transform="rotate(-90 36.5 61.9)">4.7K</text>
<text x="39.1" y="61" transform="rotate(-90 39.1 61)">R9</text>
<text x="54.4" y="61.9">GP2</text>
<text x="54.4" y="64.5">GP3</text>
<text x="72.6" y="61.9">VUSB</text>
<text x="74.7" y="64.5">D-</text>
<text x="99" y="63" transform="rotate(-90 99 63)">GND</text>
<text x="132.3" y="62.9">100nF</text>
<text x="135.1" y="60.4">C7</text>
<text x="162.1" y="62.7">100nF</text>
<text x="162.2" y="60.4">C9</text>
<text x="256.3" y="60.7">D+</text>
<text x="256.3" y="63.2">ID</text>
<text x="256.3" y="65.7">GND</text>
<text x="54.4" y="69.6">SCL</text>
<text x="54.4" y="67">SDA</text>
<text x="74" y="69.6">VSS</text>
<text x="74.7" y="67">D+</text>
<text x="141.6" y="69.3">10uF</text>
<text x="142.2" y="67.5">C8</text>
<text x="161.4" y="67">C10</text>
<text x="162.1" y="68.8">100nF</text>
<text x="256.3" y="70.8">SHIELD</text>
<text x="53.1" y="73.9">MCP2221AT-I/ML</text>
<text x="83.1" y="74.9">GND</text>
<text x="166.9" y="77.2">GND</text>
<text x="256.3" y="73.4">SHIELD__1</text>
<text x="256.3" y="75.9">SHIELD__2</text>
<text x="131.6" y="81">GND</text>
<text x="149.6" y="80.4" transform="rotate(-90 149.6 80.4)">VIN</text>
<text x="153.4" y="81" transform="rotate(-90 153.4 81)">VDD</text>
<text x="157.2" y="81" transform="rotate(-90 157.2 81)">VDD</text>
<text x="256.3" y="78.4">SHIELD__3</text>
<text x="256.3" y="81">SHIELD__4</text>
<text x="256.3" y="83.5">SHIELD__5</text>
<text x="112.5" y="87.3">C1</text>
<text x="118.4" y="87.3">100nF</text>
<text x="121.3" y="84.5">C4</text>
<text x="127.3" y="84.8">100nF</text>
<text x="140.7" y="88.6">INA-</text>
<text x="140.7" y="86.1">INA+</text>
<text x="157.6" y="86.1">OUTA+</text>
<text x="157.6" y="88.6">OUTA-</text>
<text x="170" y="87.3">C12</text>
<text x="176.8" y="87.3">100nF</text>
<text x="180.2" y="84.3">C15</text>
<text x="187.2" y="84.5">100nF</text>
<text x="245.6" y="89.1">GND</text>
<text x="255" y="87.6">10118194-0001LF</text>
<text x="112.2" y="95">C2</text>
<text x="118.4" y="95">100nF</text>
<text x="121.3" y="92.4">C5</text>
<text x="127" y="92.4">100nF</text>
<text x="140.7" y="93.7">OUTB+</text>
<text x="159.1" y="93.7">INB+</text>
<text x="176.8" y="95.2">100nF</text>
<text x="180.2" y="92.4">C16</text>
<text x="187" y="92.4">100nF</text>
<text x="255.3" y="90.9">J4</text>
<text x="256.3" y="95">VBUS</text>
<text x="119.7" y="100.3">R14</text>
<text x="126.9" y="101.3">1K</text>
<text x="140.7" y="101.3">SDA/DEMA</text>
<text x="140.7" y="96.2">OUTB-</text>
<text x="159.1" y="96.2">INB-</text>
<text x="256.3" y="97.5">D-</text>
<text x="256.3" y="100">D+</text>
<text x="119.2" y="107.9">R10</text>
<text x="119.7" y="102.8">R15</text>
<text x="126.9" y="103.8">1K</text>
<text x="140.7" y="103.8">SCL/DEMB</text>
<text x="160.3" y="106.4">LOS</text>
<text x="174.7" y="103.6">Red</text>
<text x="184.7" y="104.1">R17</text>
<text x="184.8" y="106.4">560</text>
<text x="195.6" y="106.4">+3.3V</text>
<text x="256.3" y="102.6">GND</text>
<text x="256.3" y="105.1">SSTX-</text>
<text x="256.3" y="107.7">SSTX+</text>
<text x="125.7" y="108.9">1K</text>
<text x="140.7" y="108.9">ENSMB</text>
<text x="140.7" y="111.5">TX_DIS</text>
<text x="175.4" y="109.2">D1</text>
<text x="256.3" y="110.2">GND_DRAIN</text>
<text x="256.3" y="112.7">SSRX-</text>
<text x="61.5" y="115.3">GND</text>
<text x="110.2" y="114">GND</text>
<text x="140.7" y="116.5">SD_TH</text>
<text x="140.7" y="114">VDD_SEL</text>
<text x="147.2" y="119.1">VOD_SEL/READEN</text>
<text x="256.3" y="115.3">SSRX+</text>
<text x="256.3" y="117.8">SHIELD</text>
<text x="59.4" y="125.4">J2</text>
<text x="119.7" y="121.9">R11</text>
<text x="125.7" y="122.9">1K</text>
<text x="140.7" y="122.9">AD3/EQB0</text>
<text x="140.7" y="125.4">AD2/EQB1</text>
<text x="152.3" y="121.6">MODE/DONE</text>
<text x="174.6" y="121.6">10K</text>
<text x="179.9" y="120.6">R16</text>
<text x="187.3" y="121.6">+3.3V</text>
<text x="255" y="124.7">GSB4211311WEU</text>
<text x="256.3" y="120.4">SHIELD__1</text>
<text x="37.4" y="131.8">10K</text>
<text x="38.3" y="129.5">R3</text>
<text x="46.7" y="129.2">GND</text>
<text x="60.7" y="129.2">VeeT</text>
<text x="60.7" y="131.8">TX_FAULT</text>
<text x="71.4" y="129.2">VeeT__2</text>
<text x="75" y="131.8">TD-</text>
<text x="88.9" y="129.2">GND</text>
<text x="100.8" y="126.7">GND</text>
<text x="119.7" y="129.5">R13</text>
<text x="119.7" y="127">R12</text>
<text x="125.7" y="130.5">1K</text>
<text x="125.7" y="128">1K</text>
<text x="140.7" y="130.5">AD1/EQA1</text>
<text x="140.7" y="128">AD0/EQA0</text>
<text x="160" y="131.8">GND</text>
<text x="177.8" y="131.8">GND</text>
<text x="241.8" y="126.7">GND</text>
<text x="254.8" y="129">J5</text>
<text x="31.7" y="133.8" transform="rotate(-90 31.7 133.8)">+3.3V</text>
<text x="37.4" y="136.6">R18</text>
<text x="37.4" y="134.3">10K</text>
<text x="60.7" y="134.3">TX_DISABLE</text>
<text x="60.7" y="136.9">SDA</text>
<text x="71.4" y="136.9">VeeT__1</text>
<text x="75" y="134.3">TD+</text>
<text x="88.9" y="136.9">GND</text>
<text x="103.1" y="137.9">10uF</text>
<text x="104" y="132.8">C6</text>
<text x="110.4" y="134.6">FB1</text>
<text x="110.4" y="136.6">600Ω@100MHz</text>
<text x="256.3" y="133.1">VBUS</text>
<text x="256.3" y="135.6">D-</text>
<text x="26.3" y="138.4">+3.3VGND</text>
<text x="32.3" y="143.2">10K</text>
<text x="41.9" y="143.9" transform="rotate(-90 41.9 143.9)">+3.3V</text>
<text x="46.3" y="141.9">10K</text>
<text x="46.9" y="139.7">R4</text>
<text x="60.7" y="139.4">SCL</text>
<text x="60.7" y="141.9">MOD_ABS</text>
<text x="74.3" y="141.9">VccR</text>
<text x="74.6" y="139.4">VccT</text>
<text x="104.1" y="143.7">C3</text>
<text x="113.2" y="143.5">FB2</text>
<text x="118.5" y="139.4">+3.3V</text>
<text x="256.3" y="138.1">D+</text>
<text x="256.3" y="140.7">GND</text>
<text x="256.3" y="143.2">SSRX-</text>
<text x="32.9" y="145.5">R6</text>
<text x="43.1" y="144.7">R2</text>
<text x="43.1" y="147">1K</text>
<text x="60.7" y="144.5">RS0</text>
<text x="60.7" y="147">LOS</text>
<text x="60.7" y="149.6">RS1</text>
<text x="71.1" y="144.5">VeeR__3</text>
<text x="74.7" y="149.6">RD-</text>
<text x="74.7" y="147">RD+</text>
<text x="88.9" y="144.5">GND</text>
<text x="103.6" y="148.5">10uF</text>
<text x="111.7" y="145.5">600Ω@100MHz</text>
<text x="256.3" y="145.8">SSRX+</text>
<text x="256.3" y="148.3">GND_DRAIN</text>
<text x="31.5" y="154.4">MMBT3906</text>
<text x="33.1" y="152.1">Q1</text>
<text x="46.7" y="152.1">GND</text>
<text x="60.7" y="152.1">VeeR__1</text>
<text x="71.1" y="152.1">VeeR__2</text>
<text x="88.9" y="152.1">GND</text>
<text x="100.8" y="154.6">GND</text>
<text x="256.3" y="150.8">SSTX-</text>
<text x="256.3" y="153.4">SSTX+</text>
<text x="256.3" y="155.9">SHIELD</text>
<text x="30.2" y="158.8" transform="rotate(-90 30.2 158.8)">56</text>
<text x="32.2" y="159" transform="rotate(-90 32.2 159)">R1</text>
<text x="59.4" y="159">UE76A202000T</text>
<text x="256.3" y="158.5">SHIELD__1</text>
<text x="27.6" y="166.6" transform="rotate(-90 27.6 166.6)">Green</text>
<text x="32.7" y="165.2" transform="rotate(-90 32.7 165.2)">D2</text>
<text x="127" y="166.1">Fiducial</text>
<text x="128.6" y="163.6">FID1</text>
<text x="139.7" y="166.1">FiducialMountingHole</text>
<text x="141.3" y="163.6">FID3</text>
<text x="152.3" y="163.6">H1</text>
<text x="162.4" y="166.1">MountingHole</text>
<text x="167.5" y="163.6">H3</text>
<text x="241.8" y="164.8">GND</text>
<text x="255" y="163">GSB3111311HR</text>
<text x="27.2" y="172.4">GND</text>
<text x="127" y="178.8">Fiducial</text>
<text x="128.6" y="176.3">FID2</text>
<text x="139.7" y="178.8">FiducialMountingHole</text>
<text x="141.3" y="176.3">FID4</text>
<text x="152.3" y="176.3">H2</text>
<text x="162.4" y="178.8">MountingHole</text>
<text x="167.5" y="176.3">H4</text>
</g>
<g font-size="1.3" fill="#00a000">
<text x="125.7" y="29.1">D+_2</text>
<text x="139.7" y="29.1">D-_2</text>
<text x="125.7" y="41.8">D+_3</text>
<text x="139.7" y="41.8">D-_3</text>
<text x="225.9" y="59.6">D-_2</text>
<text x="225.9" y="57">D+_2</text>
<text x="234.9" y="59.4">USB2</text>
<text x="234.9" y="56.9">USB2</text>
<text x="102.8" y="65.7">USB2</text>
<text x="102.8" y="63.2">USB2</text>
<text x="110" y="65.9">D+</text>
<text x="110" y="63.4">D-</text>
<text x="225.9" y="96.4">D+_3</text>
<text x="225.9" y="98.9">D-_3</text>
<text x="234.9" y="96.2">USB2</text>
<text x="234.9" y="98.8">USB2</text>
</g>
<g font-size="1.3" fill="#0f0f0f">
<text x="152.4" y="29.1">VBUS_2</text>
<text x="168.9" y="29.1">VBUS</text>
<text x="153.7" y="41.8">VBUS_3</text>
<text x="241.6" y="54.5">VBUS_2</text>
<text x="17.8" y="65.9">SDA</text>
<text x="17.9" y="68.5">SCL</text>
<text x="241.6" y="93.9">VBUS_3</text>
<text x="47" y="135.8">SDA</text>
<text x="47.1" y="138.3">SCL</text>
</g>
<g font-size="1.3" fill="#a90000">
<text x="206.3" y="29.2">2</text>
<text x="236.8" y="26.6">3</text>
<text x="121.9" y="31.2" transform="rotate(-90 121.9 31.2)">3</text>
<text x="123.8" y="35.5">2 D+</text>
<text x="135.9" y="31.2" transform="rotate(-90 135.9 31.2)">3</text>
<text x="137.7" y="35.5">2 D-</text>
<text x="149.8" y="31.2" transform="rotate(-90 149.8 31.2)">3</text>
<text x="151.7" y="35.5">2 VBUS</text>
<text x="236.8" y="34.3">1</text>
<text x="121.9" y="41.3" transform="rotate(-90 121.9 41.3)">1</text>
<text x="135.9" y="41.3" transform="rotate(-90 135.9 41.3)">1</text>
<text x="149.8" y="41.3" transform="rotate(-90 149.8 41.3)">1</text>
<text x="50.1" y="48.2">2</text>
<text x="50.1" y="53.3">3</text>
<text x="50.1" y="50.8">6</text>
<text x="80" y="53.3">16</text>
<text x="80" y="48.2">17</text>
<text x="80.6" y="50.8">1</text>
<text x="50.1" y="55.9">4</text>
<text x="50.1" y="58.4">5</text>
<text x="80" y="55.9">15</text>
<text x="252" y="54.6">1</text>
<text x="252" y="57.1">2</text>
<text x="252" y="59.7">3</text>
<text x="50.1" y="60.9">7</text>
<text x="50.1" y="63.5">8</text>
<text x="80" y="60.9">12</text>
<text x="80" y="63.5">13</text>
<text x="252" y="62.2">4</text>
<text x="252" y="64.7">5</text>
<text x="49.5" y="66">10</text>
<text x="50.1" y="68.6">9</text>
<text x="80" y="68.6">11</text>
<text x="80" y="66">14</text>
<text x="250.8" y="69.8">SH1</text>
<text x="148.6" y="75" transform="rotate(-90 148.6 75)">15</text>
<text x="152.4" y="75" transform="rotate(-90 152.4 75)">21</text>
<text x="156.2" y="75" transform="rotate(-90 156.2 75)">22</text>
<text x="250.8" y="72.4">SH2</text>
<text x="250.8" y="74.9">SH3</text>
<text x="250.8" y="77.4">SH4</text>
<text x="250.8" y="80">SH5</text>
<text x="250.8" y="82.5">SH6</text>
<text x="135.8" y="87.6">23</text>
<text x="135.8" y="85.1">24</text>
<text x="166.9" y="85.1">7</text>
<text x="166.9" y="87.6">8</text>
<text x="135.8" y="95.2">19</text>
<text x="135.8" y="92.7">20</text>
<text x="166.3" y="92.7">11</text>
<text x="166.3" y="95.2">12 C13</text>
<text x="252" y="94">1</text>
<text x="136.5" y="100.3">4</text>
<text x="252" y="96.5">2</text>
<text x="252" y="99">3</text>
<text x="252" y="101.6">4</text>
<text x="136.5" y="107.9">3</text>
<text x="136.5" y="102.8">5</text>
<text x="166.3" y="105.4">13</text>
<text x="252" y="104.1">5</text>
<text x="252" y="106.7">6</text>
<text x="135.8" y="113">16</text>
<text x="136.5" y="110.5">6</text>
<text x="252" y="109.2">7</text>
<text x="252" y="111.7">8</text>
<text x="135.8" y="115.5">14</text>
<text x="166.3" y="118.1">17</text>
<text x="251.4" y="116.8">S1</text>
<text x="251.4" y="119.4">S2</text>
<text x="252" y="114.3">9</text>
<text x="136.5" y="121.9">1</text>
<text x="136.5" y="124.4">2</text>
<text x="166.3" y="120.6">18</text>
<text x="56.4" y="128.2">1</text>
<text x="56.4" y="130.8">2</text>
<text x="81.2" y="130.8">19</text>
<text x="81.2" y="128.2">20</text>
<text x="135.8" y="127">10</text>
<text x="136.5" y="129.5">9</text>
<text x="166.3" y="130.8">25</text>
<text x="56.4" y="133.3">3</text>
<text x="56.4" y="135.9">4</text>
<text x="81.2" y="135.9">17</text>
<text x="81.2" y="133.3">18</text>
<text x="252" y="132.1">1</text>
<text x="252" y="134.6">2</text>
<text x="252" y="137.1">3</text>
<text x="56.4" y="138.4">5</text>
<text x="56.4" y="140.9">6</text>
<text x="56.4" y="143.5">7</text>
<text x="81.2" y="143.5">14</text>
<text x="81.2" y="140.9">15</text>
<text x="81.2" y="138.4">16</text>
<text x="252" y="139.7">4</text>
<text x="252" y="142.2">5</text>
<text x="29.2" y="145.5" transform="rotate(-90 29.2 145.5)">2</text>
<text x="33.3" y="148.6">1</text>
<text x="56.4" y="146">8</text>
<text x="56.4" y="148.6">9</text>
<text x="81.2" y="148.6">12</text>
<text x="81.2" y="146">13</text>
<text x="252" y="144.8">6</text>
<text x="252" y="147.3">7</text>
<text x="252" y="149.8">8</text>
<text x="29.2" y="153.1" transform="rotate(-90 29.2 153.1)">3</text>
<text x="55.8" y="151.1">10</text>
<text x="81.2" y="151.1">11</text>
<text x="251.4" y="154.9">S1</text>
<text x="252" y="152.4">9</text>
<text x="251.4" y="157.5">S2</text>
</g>
<g font-size="1.3" fill="#939391">
<text x="37.9" y="86.1">J1</text>
<text x="44.4" y="89.9">CHASSIS_GND</text>
<text x="41.3" y="92.4">CHASSIS_GND__1</text>
<text x="41.3" y="95">CHASSIS_GND__2</text>
<text x="41.3" y="97.5">CHASSIS_GND__3</text>
<text x="41.3" y="100">CHASSIS_GND__4</text>
<text x="41.3" y="102.6">CHASSIS_GND__5</text>
<text x="41.3" y="105.1">CHASSIS_GND__6</text>
<text x="41.3" y="107.7">CHASSIS_GND__7</text>
<text x="37.6" y="111.7">U77A16382001</text>
</g>
<g font-size="1.3" fill="#a5a4a2">
<text x="59" y="88.9">SH1</text>
<text x="59" y="91.4">SH2</text>
<text x="59" y="94">SH3</text>
<text x="59" y="96.5">SH4</text>
<text x="59" y="99">SH5</text>
<text x="59" y="101.6">SH6</text>
<text x="59" y="104.1">SH7</text>
<text x="59" y="106.7">SH8</text>
</g>
<g font-size="1.3" fill="#c800c8">
<text x="95" y="85">TD+</text>
<text x="95" y="87.5">TD-</text>
<text x="102.8" y="87.3">SFP_SS</text>
<text x="102.8" y="84.8">SFP_SS</text>
<text x="94.7" y="95.1">RD-</text>
<text x="94.7" y="92.6">RD+</text>
<text x="102.8" y="95">SFP_SS</text>
<text x="102.8" y="92.4">SFP_SS</text>
<text x="95.2" y="130.7">TD-</text>
<text x="95.2" y="133.2">TD+</text>
<text x="95.2" y="145.9">RD+</text>
<text x="95.2" y="148.5">RD-</text>
</g>
<g font-size="1.3" fill="#ff5000">
<text x="196.8" y="84.8">USB3_SS SSRX+</text>
<text x="196.8" y="87.3">USB3_SS SSRX-</text>
<text x="196.8" y="95">USB3_SS SSTX-</text>
<text x="196.8" y="92.4">USB3_SS SSTX+</text>
<text x="226" y="106.6">SSTX+</text>
<text x="226" y="104">SSTX-</text>
<text x="225.7" y="111.6">SSRX-</text>
<text x="225.7" y="114.2">SSRX+</text>
<text x="226" y="142.1">SSTX-</text>
<text x="225.7" y="149.7">SSRX-</text>
<text x="226" y="144.7">SSTX+</text>
<text x="225.7" y="152.3">SSRX+</text>
</g>
</svg>
